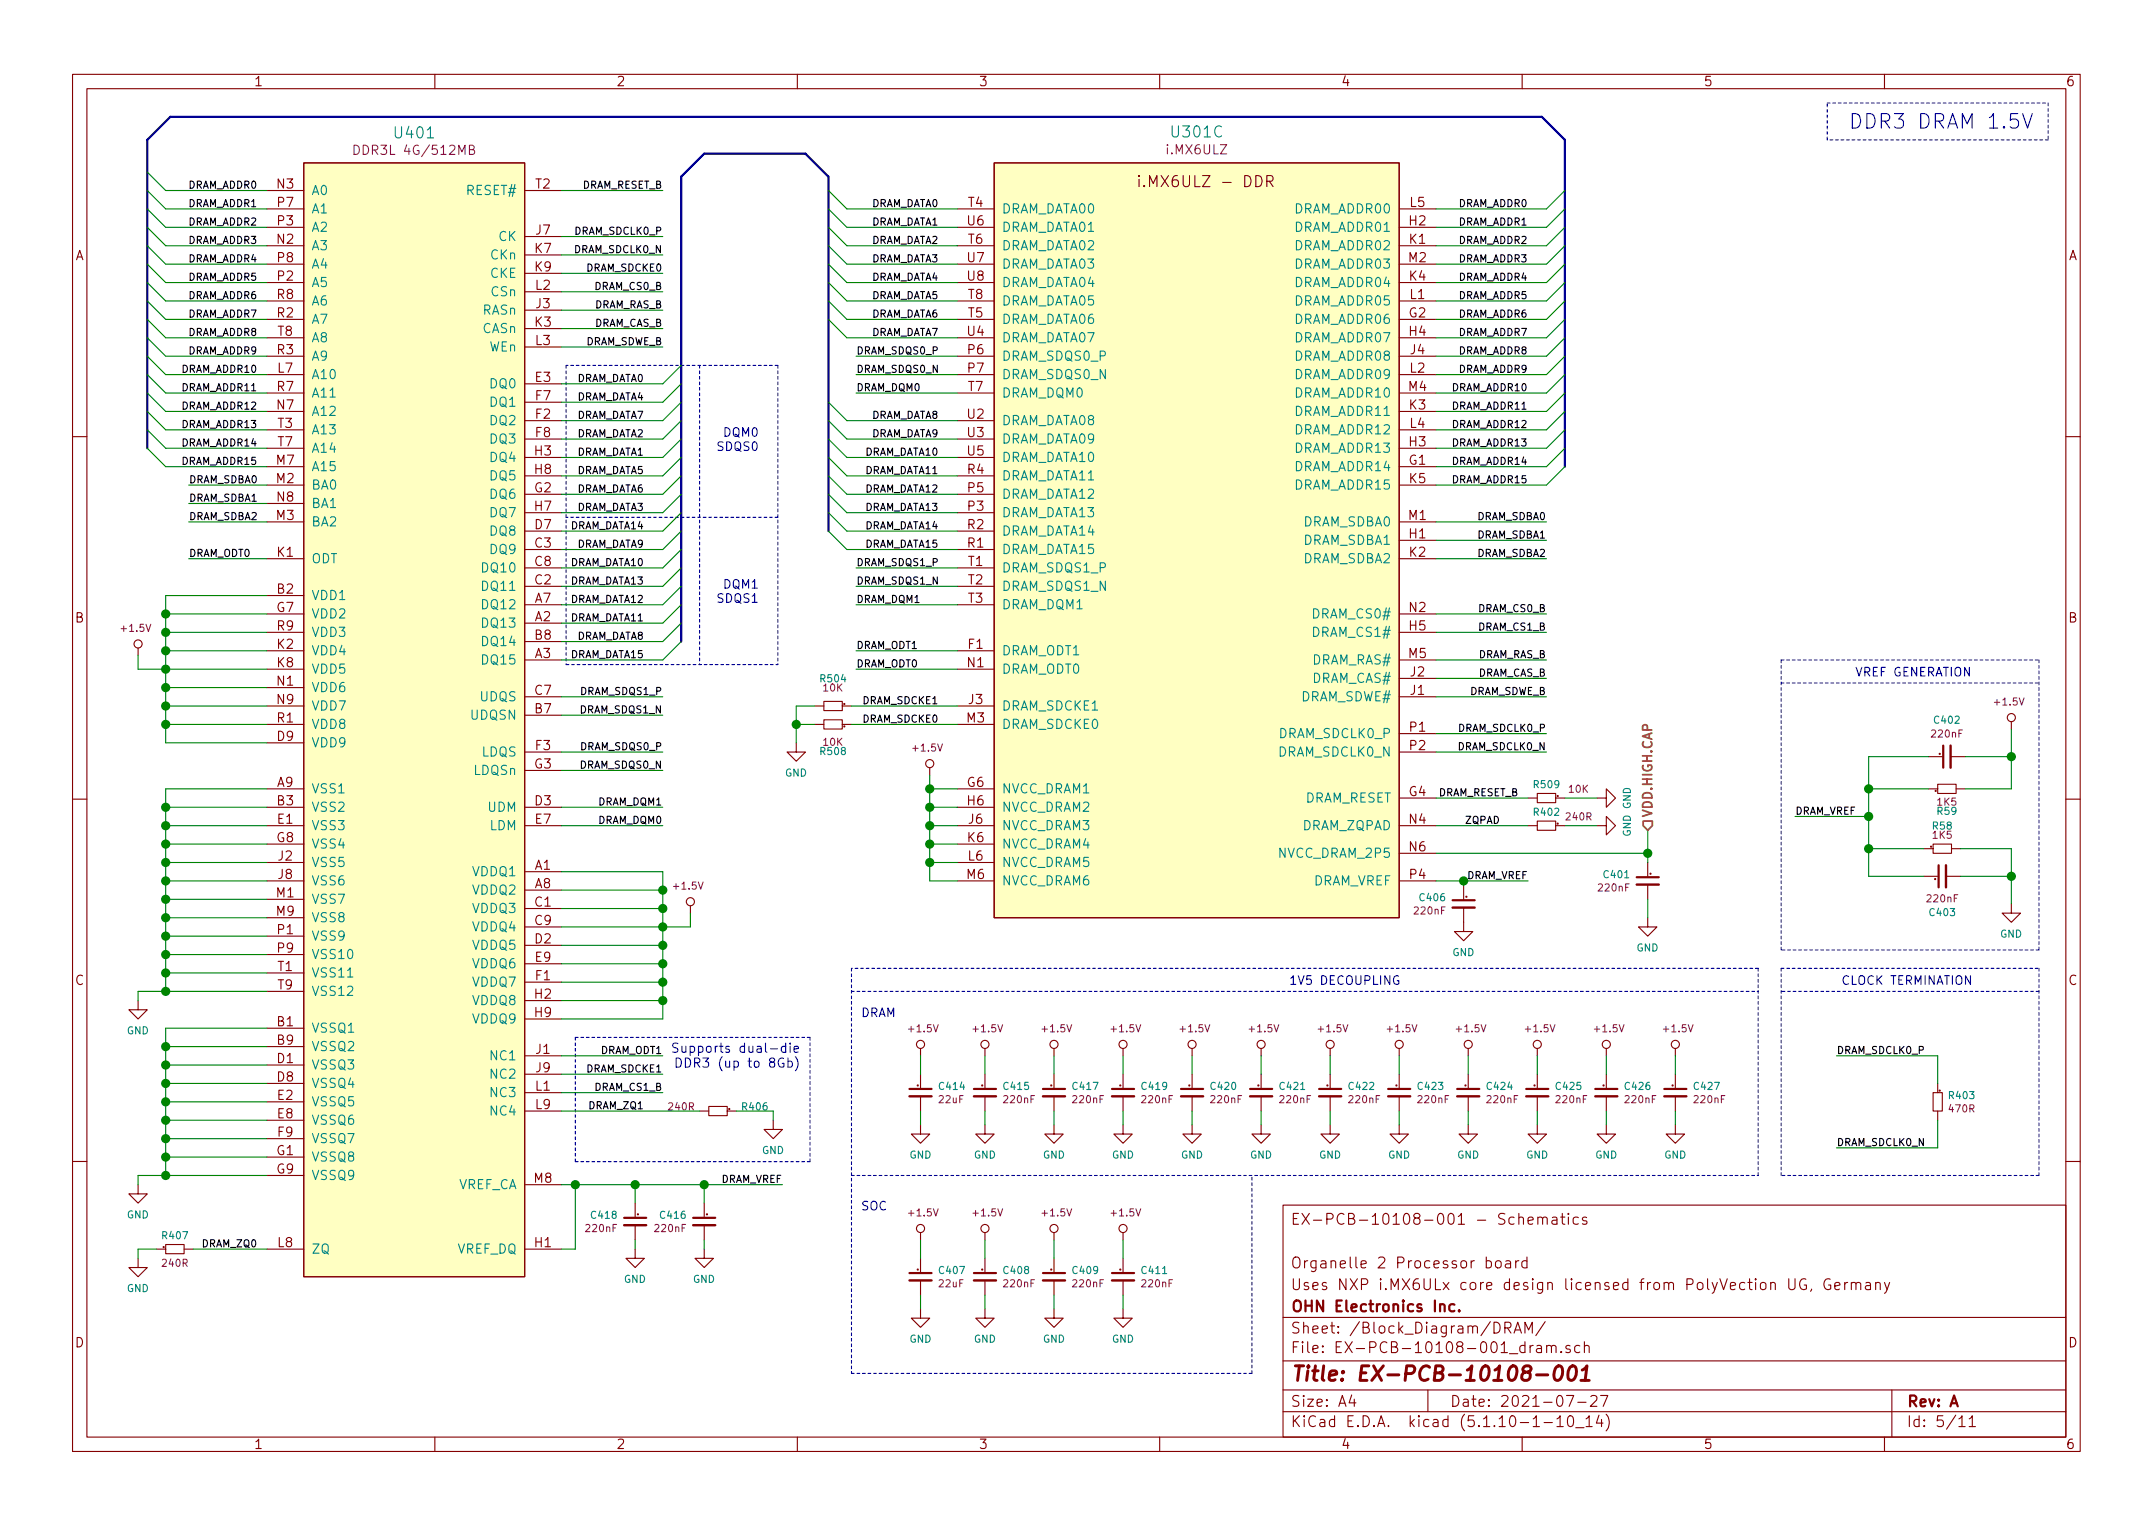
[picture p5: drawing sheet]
<svg xmlns="http://www.w3.org/2000/svg" width="297mm" height="210mm" viewBox="0 0 297 210" stroke-linecap="round" stroke-linejoin="round" font-family="sans-serif">
<g fill="none" stroke="#840000" stroke-width=".15">
<path d="M10 10.3h277v189.9h-277zM12 12.2h273v186.1h-273zM60 10.3v1.9M110 10.3v1.9M160 10.3v1.9M210 10.3v1.9M260 10.3v1.9M36.8 33.9h5.1M36.8 26.3h5.1M36.8 39h5.1M36.8 31.4h5.1M36.8 28.8h5.1"/>
<path d="M36.8 36.4h5.1M41.9 22.5h30.5v153.6h-30.5zM72.4 32.6h5.1M72.4 35.2h5.1M72.4 37.7h5.1M72.4 26.3h5.1M132.1 33.9h5.1M132.1 39h5.1M132.1 31.4h5.1M132.1 28.8h5.1M132.1 36.4h5.1M137.2 22.5h55.8v104.1h-55.8z"/>
<path d="M157.1 24.2v.1h.1l-.1-.1v.2M157.1 24.7v1M174.8 25h.6a.41 .41 0 0 0 .3-.4 .41 .41 0 0 0-.3-.4h-.6v1.5M175.1 25l.5 .7M193 33.9h5.1M193 39h5.1M193 31.4h5.1M193 28.8h5.1M193 36.4h5.1M36.8 51.7h5.1M36.8 56.8h5.1M36.8 44.1h5.1"/>
<path d="M36.8 49.1h5.1M36.8 54.2h5.1M36.8 41.5h5.1M36.8 59.3h5.1M36.8 46.6h5.1M72.4 53h5.1M72.4 58h5.1M72.4 55.5h5.1M72.4 42.8h5.1M72.4 45.3h5.1M72.4 40.3h5.1M72.4 47.9h5.1"/>
<path d="M132.1 58h5.1M132.1 51.7h5.1M132.1 44.1h5.1M132.1 49.1h5.1M132.1 54.2h5.1M132.1 41.5h5.1M132.1 46.6h5.1M193 51.7h5.1M193 56.8h5.1M193 44.1h5.1M193 49.1h5.1M193 54.2h5.1"/>
<path d="M193 41.5h5.1M193 59.3h5.1M193 46.6h5.1M10 60.2h2M36.8 77.1h5.1M36.8 66.9h5.1M36.8 72h5.1M36.8 64.4h5.1M36.8 69.5h5.1M36.8 61.8h5.1M72.4 75.8h5.1M72.4 78.4h5.1"/>
<path d="M72.4 73.3h5.1M72.4 60.6h5.1M72.4 68.2h5.1M72.4 63.1h5.1M72.4 70.7h5.1M72.4 65.7h5.1M132.1 75.8h5.1M132.1 78.4h5.1M132.1 73.3h5.1M132.1 60.6h5.1M132.1 68.2h5.1M132.1 63.1h5.1"/>
<path d="M132.1 70.7h5.1M132.1 65.7h5.1M193 77.1h5.1M193 66.9h5.1M193 72h5.1M193 64.4h5.1M193 61.8h5.1M193 74.5h5.1M285 60.2h2M19 89.4v1M36.8 82.2h5.1M36.8 84.7h5.1"/>
<path d="M36.8 89.8h5.1M36.8 92.3h5.1M36.8 94.9h5.1M36.8 97.4h5.1M36.8 99.9h5.1M36.8 87.2h5.1M72.4 86h5.1M72.4 91.1h5.1M72.4 83.4h5.1M72.4 98.7h5.1M72.4 88.5h5.1M72.4 80.9h5.1"/>
<path d="M72.4 96.1h5.1M112.4 97.4h1.3M112.4 99.9h1.3M113.7 99.3h2.5v1.3h-2.5zM113.7 96.8h2.5v1.2h-2.5zM116.2 97.4h1.3M116.2 99.9h1.3M132.1 83.4h5.1M132.1 80.9h5.1M132.1 89.8h5.1M132.1 92.3h5.1M132.1 97.4h5.1"/>
<path d="M132.1 99.9h5.1M193 91.1h5.1M193 96.1h5.1M193 84.7h5.1M193 87.2h5.1M193 93.6h5.1M277.5 99.6v1M10 110.3h2M36.8 108.8h5.1M36.8 111.4h5.1M36.8 102.5h5.1M36.8 113.9h5.1"/>
<path d="M36.8 116.5h5.1M36.8 119h5.1M72.4 111.4h5.1M72.4 113.9h5.1M72.4 103.8h5.1M72.4 106.3h5.1M109.9 102.5v1.3h-1.3l1.3 1.2 1.2-1.2h-1.2M128.3 105.9v1M132.1 108.8h5.1M132.1 111.4h5.1M132.1 113.9h5.1M132.1 116.5h5.1"/>
<path d="M132.1 119h5.1M193 113.9h5.1M193 103.8h5.1M193 110.1h5.1M193 117.7h5.1M193 101.2h5.1M210.8 113.9h1.3M210.8 110.1h1.3M212.1 113.3h2.5v1.2h-2.5zM212.1 109.5h2.5v1.2h-2.5zM214.6 113.9h1.3M214.6 110.1h1.3"/>
<path d="M220.3 110.1h1.3v1.3l1.3-1.3-1.3-1.3v1.3M220.3 113.9h1.3v1.3l1.3-1.3-1.3-1.3v1.3M227.3 119v1.9M265.4 117.1h1.3M266.1 108.8h1.2M266.1 104.4h1.9M266.7 116.5h2.5v1.2h-2.5zM267.3 108.2h2.6v1.3h-2.6zM269.1 104.4h2M269.2 117.1h1.3M269.9 108.8h1.2M285 110.3h2"/>
<path d="M19 138v1.3h-1.2l1.2 1.3 1.3-1.3h-1.3M36.8 121.5h5.1M36.8 124.1h5.1M36.8 126.6h5.1M36.8 129.2h5.1M36.8 131.7h5.1M36.8 134.2h5.1M36.8 136.8h5.1M72.4 120.3h5.1M72.4 122.8h5.1M72.4 125.3h5.1M72.4 127.9h5.1"/>
<path d="M72.4 130.4h5.1M72.4 133h5.1M72.4 135.5h5.1M72.4 138h5.1M95.2 125v1M132.1 121.5h5.1M193 121.5h5.1M201.9 125.2v3.3h-1.2l1.2 1.3 1.3-1.3h-1.3M201.9 122.2v1.9M227.3 126.6v1.3h-1.2l1.2 1.3 1.3-1.3h-1.3M227.3 122v2.1M265.4 120.9h1.9"/>
<path d="M268.5 120.9h2M277.5 124.7v1.3h-1.3l1.3 1.2 1.3-1.2h-1.3M36.8 141.9h5.1M36.8 144.4h5.1M36.8 146.9h5.1M36.8 149.5h5.1M36.8 152h5.1M36.8 154.6h5.1M36.8 157.1h5.1M36.8 159.6h5.1M72.4 140.6h5.1M72.4 145.7h5.1"/>
<path d="M72.4 148.2h5.1M72.4 150.7h5.1M72.4 153.3h5.1M96.5 153.3h1.3M97.8 152.6h2.5v1.3h-2.5zM100.3 153.3h1.3M106.7 154.6v1.2h-1.3l1.3 1.3 1.2-1.3h-1.2M127 144.6v1.1M127 155.2v1.3h1.3l-1.3 1.2-1.3-1.2h1.3M127 148.2v1.9M127 151.3v2M135.9 144.6v1.1"/>
<path d="M135.9 155.2v1.3h1.3l-1.3 1.2-1.3-1.2h1.3M135.9 148.2v1.9M135.9 151.3v2M145.4 144.6v1.1M145.4 155.2v1.3h1.3l-1.3 1.2-1.3-1.2h1.3M145.4 148.2v1.9M145.4 151.3v2M154.9 144.6v1.1M154.9 155.2v1.3h1.3l-1.3 1.2-1.2-1.2h1.2M154.9 148.2v1.9M154.9 151.3v2M164.5 144.6v1.1"/>
<path d="M164.5 155.2v1.3h1.2l-1.2 1.2-1.3-1.2h1.3M164.5 148.2v1.9M164.5 151.3v2M174 155.2v1.3h1.3l-1.3 1.2-1.3-1.2h1.3M174 144.6v1.1M174 148.2v1.9M174 151.3v2M183.5 144.6v1.1M183.5 155.2v1.3h1.3l-1.3 1.2-1.3-1.2h1.3M183.5 148.2v1.9M183.5 151.3v2M193 144.6v1.1"/>
<path d="M193 155.2v1.3h1.3l-1.3 1.2-1.2-1.2h1.2M193 148.2v1.9M193 151.3v2M202.6 144.6v1.1M202.6 155.2v1.3h1.2l-1.2 1.2-1.3-1.2h1.3M202.6 148.2v1.9M202.6 151.3v2M212.1 144.6v1.1M212.1 155.2v1.3h1.3l-1.3 1.2-1.3-1.2h1.3M212.1 148.2v1.9M212.1 151.3v2M221.6 144.6v1.1"/>
<path d="M221.6 155.2v1.3h1.3l-1.3 1.2-1.3-1.2h1.3M221.6 148.2v1.9M221.6 151.3v2M231.1 144.6v1.1M231.1 155.2v1.3h1.3l-1.3 1.2-1.2-1.2h1.2M231.1 148.2v1.9M231.1 151.3v2M266.7 150.7h1.3v2.6h-1.3zM267.3 149.5v1.2M267.3 153.3v1.3M10 160.2h2M19 163.4v1.3h-1.2l1.2 1.3 1.3-1.3h-1.3"/>
<path d="M19 173.6v1.3h-1.2l1.2 1.2 1.3-1.2h-1.3M21.6 172.3h1.3M22.9 171.7h2.5v1.3h-2.5zM25.4 172.3h1.3M36.8 162.2h5.1M36.8 172.3h5.1M72.4 172.3h5.1M72.4 163.4h5.1M87.6 172.3v1.3h-1.2l1.2 1.3 1.3-1.3h-1.3M87.6 166v1.9M87.6 169v2.1M97.2 172.3v1.3h-1.3l1.3 1.3 1.2-1.3h-1.2"/>
<path d="M97.2 166v1.9M97.2 169v2.1M127 170v1.1M127 173.6v1.9M127 176.7v2M135.9 170v1.1M135.9 173.6v1.9M135.9 176.7v2M145.4 170v1.1M145.4 173.6v1.9M145.4 176.7v2M154.9 170v1.1"/>
<path d="M154.9 173.6v1.9M154.9 176.7v2M177 166.3h108v32h-108zM205.1 174a.5 .5 0 0 1 .6 .1l.1 .5a.47 .47 0 0 1-.6 .3l-.1-.1M206.4 174.1a.41 .41 0 0 1 .7 .1v.4a.41 .41 0 0 1-.4 .3 .41 .41 0 0 1-.4-.3zM207.7 174l.2-.1 .4 .1 .1 .9M208.4 174.3l-.5 .1-.2 .2v.2l.2 .1 .5-.1M209.1 173.9v1M209.5 173.9a.37 .37 0 0 0-.4 .3M209.5 168a.38 .38 0 0 1 .7 .1v.8M210.7 174a.5 .5 0 0 0-.7 .1v.5a.47 .47 0 0 0 .5 .3l.2-.1M210.7 173.4v1.5"/>
<path d="M210.8 168.4l.7-.1v-.3l-.5-.1-.2 .2 .1 .7 .1 .1 .5-.1M212.2 168a.41 .41 0 0 1 .6 .1v.8M212.2 167.9v1M212.8 168.1l.2-.2 .4 .1 .1 .9M214.2 168l.1-.1 .5 .1v.9M214.8 168.3h-.5l-.2 .2 .1 .3 .1 .1 .5-.1M215.3 167.9h.6M215.5 167.4v1.3l.1 .1 .3 .1M216.4 167.4l-.1 .1 .1 .1 .1-.1-.1-.1v.2M216.4 167.9v1M217.8 168a.53 .53 0 0 0-.7 0v.8a.53 .53 0 0 0 .7 0M218.9 168a.37 .37 0 0 0-.6 .1v.1a.54 .54 0 0 0 .6 .3v.3l-.2 .1-.4-.1"/>
<path d="M246.8 176.4v1.2l.3 .3h.3l.2-.3v-1.2M249.1 176.5a.69 .69 0 0 0-.7 .2 .69 .69 0 0 0 0 .9 .54 .54 0 0 0 .8 .2v-.5h-.3M249.9 177.8l-.1 .3M252.5 176.5a.69 .69 0 0 0-.8 .2 .69 .69 0 0 0 0 .9 .54 .54 0 0 0 .9 .2v-.5h-.3M253.1 177.4l.7-.1v-.3l-.4-.1-.3 .2 .1 .7 .2 .1 .4-.1M254.5 176.9v1M254.9 176.9l-.3 .2-.1 .1M255.4 177.1a.38 .38 0 0 1 .7 0v.8M255.4 176.9v1M256.1 177.1a.36 .36 0 0 1 .3-.2 .36 .36 0 0 1 .3 .2v.8M257.4 177l.2-.1 .4 .1 .1 .9M258.1 177.3l-.5 .1a.29 .29 0 0 0-.3 .2 .29 .29 0 0 0 .3 .3l.5-.1"/>
<path d="M258.8 177.1a.38 .38 0 0 1 .6 0v.8M258.8 176.9v1M260 176.9l.3 1M260.7 176.9l-.5 1.4-.2 .1M285 160.2h2M60 198.3v1.9M110 198.3v1.9M127 180.6v1.3h1.3l-1.3 1.2-1.3-1.2h1.3M135.9 180.6v1.3h1.3l-1.3 1.2-1.3-1.2h1.3M145.4 180.6v1.3h1.3l-1.3 1.2-1.3-1.2h1.3M154.9 180.6v1.3h1.3l-1.3 1.2-1.2-1.2h1.2M160 198.3v1.9"/>
<path d="M177 194.8h108M177 191.8h108M177 187.8h108M177 181.8h108M186.5 192.5l-.4 1h1M186.8 193v1M197 191.8v3M207.6 183.2l.7-.1 .2-.2-.1-.3-.2-.2h-.6v1.5M208 183.2l.5 .7M208.9 183.9l.5-1.5 .5 1.5M209 183.5h.8M210 198.3v1.9"/>
<path d="M210.4 183.9v-1.5l.5 1.1 .5-1.1v1.5M211.5 185.6l-.2 .1-.2 .2M212 185.7l.2-.1 .4 .1 .1 .9M212.7 186h-.5a.29 .29 0 0 0-.2 .3 .29 .29 0 0 0 .2 .3l.5-.1M213 196.3h1.2M213.2 182.3l-1.3 2M213.4 185.7a.41 .41 0 0 1 .6 .1v.8M213.4 185.6v1M214 185.8l.1-.1a.37 .37 0 0 1 .6 .1v.8M214.8 195.8l.3-.3 .1-.2v1.5M214.8 196.8h.9M215.4 186.5h.1l-.1 .1-.1-.1h.1v.1"/>
<path d="M216.1 192.5h1l-.6 1.5M216.4 195.5a.37 .37 0 0 1 .4-.2 .37 .37 0 0 1 .2 .3l.1 .3a.72 .72 0 0 1-.4 .9l-.2-.1a1.2 1.2 0 0 1-.1-1.2zM216.6 185.7a.37 .37 0 0 0-.6 .1v.1a.54 .54 0 0 0 .6 .3v.3l-.1 .1-.5-.1M217.4 197h1.1M217.7 193.5h1.1M218 185.7a.48 .48 0 0 0-.7 0l-.1 .2 .1 .6a.48 .48 0 0 0 .7 0M218.6 185.7a.41 .41 0 0 1 .7 .1v.8M218.6 185.1v1.5M218.8 195.8l.5-.5v1.5M218.8 196.8h.9M219.5 192.7l.2-.2h.3a.41 .41 0 0 1 .3 .7l-.9 .8h.9M220.6 195.2l-.4 1.1h1"/>
<path d="M220.8 192.5h1l-.6 1.5M221 195.8v1M221.6 195.1a1.71 1.71 0 0 1 0 2.3M260 198.3v1.9M261 191.8v6.5M270.3 195.8l.3-.3 .1-.2v1.5M270.3 196.8h.8M271.7 195.8l.3-.3 .1-.2v1.5M271.7 196.8h.8"/>
<circle cx="19" cy="88.8" r=".56"/>
<circle cx="116.5" cy="97.1" r=".08"/>
<circle cx="277.5" cy="99" r=".56"/>
<circle cx="116.5" cy="100.2" r=".08"/>
<circle cx="128.3" cy="105.4" r=".56"/>
<circle cx="214.9" cy="113.6" r=".08"/>
<circle cx="214.9" cy="109.8" r=".08"/>
<circle cx="266.4" cy="116.8" r=".08"/>
<circle cx="267.1" cy="109.1" r=".08"/>
<circle cx="267.6" cy="104" r=".08"/>
<circle cx="95.2" cy="124.4" r=".56"/>
<circle cx="202.3" cy="123.7" r=".08"/>
<circle cx="227.7" cy="120.5" r=".08"/>
<circle cx="267" cy="121.3" r=".08"/>
<circle cx="100.6" cy="153" r=".08"/>
<circle cx="126.6" cy="149.8" r=".08"/>
<circle cx="127" cy="144.1" r=".56"/>
<circle cx="135.5" cy="149.8" r=".08"/>
<circle cx="135.9" cy="144.1" r=".56"/>
<circle cx="145" cy="149.8" r=".08"/>
<circle cx="145.4" cy="144.1" r=".56"/>
<circle cx="154.6" cy="149.8" r=".08"/>
<circle cx="154.9" cy="144.1" r=".56"/>
<circle cx="164.1" cy="149.8" r=".08"/>
<circle cx="164.5" cy="144.1" r=".56"/>
<circle cx="173.6" cy="149.8" r=".08"/>
<circle cx="174" cy="144.1" r=".56"/>
<circle cx="183.1" cy="149.8" r=".08"/>
<circle cx="183.5" cy="144.1" r=".56"/>
<circle cx="192.7" cy="149.8" r=".08"/>
<circle cx="193" cy="144.1" r=".56"/>
<circle cx="202.2" cy="149.8" r=".08"/>
<circle cx="202.6" cy="144.1" r=".56"/>
<circle cx="211.7" cy="149.8" r=".08"/>
<circle cx="212.1" cy="144.1" r=".56"/>
<circle cx="221.2" cy="149.8" r=".08"/>
<circle cx="221.6" cy="144.1" r=".56"/>
<circle cx="230.8" cy="149.8" r=".08"/>
<circle cx="231.1" cy="144.1" r=".56"/>
<circle cx="267.6" cy="150.5" r=".08"/>
<circle cx="22.6" cy="172.1" r=".08"/>
<circle cx="88" cy="167.5" r=".08"/>
<circle cx="97.5" cy="167.5" r=".08"/>
<circle cx="126.6" cy="175.2" r=".08"/>
<circle cx="127" cy="169.5" r=".56"/>
<circle cx="135.5" cy="175.2" r=".08"/>
<circle cx="135.9" cy="169.5" r=".56"/>
<circle cx="145" cy="175.2" r=".08"/>
<circle cx="145.4" cy="169.5" r=".56"/>
<circle cx="154.6" cy="175.2" r=".08"/>
<circle cx="154.9" cy="169.5" r=".56"/>
</g>
<path d="M210.4 189.3a.44 .44 0 0 1-.3-.5 .44 .44 0 0 1 .4-.4h.4a.44 .44 0 0 1 .3 .5 .44 .44 0 0 1-.4 .4 .65 .65 0 0 0-.7 .3 .65 .65 0 0 0 0 .7 .66 .66 0 0 0 .8 0 .66 .66 0 0 0 .2-.8l-.3-.2M212 189.7h1.5M214.8 188.5a.44 .44 0 0 1 .5 0 .44 .44 0 0 1 .2 .3 1.15 1.15 0 0 1-.7 1.6l-.2-.1a1.48 1.48 0 0 1 .2-1.8zM216.6 188.6a.45 .45 0 0 1 .5-.2 .45 .45 0 0 1 .3 .4 1.15 1.15 0 0 1-.7 1.6l-.2-.1a1.55 1.55 0 0 1 .1-1.7zM218.1 190.4h1.2M218.3 189l.4-.3 .2-.3-.2 2" fill="none" stroke="#840000" stroke-width=".41"/>
<g fill="none" stroke="#840000" stroke-width=".3">
<path d="M267.5 119.4v3M268.1 102.9v3M200.4 124.2h3.1M225.8 121h3.1M125.5 150.2h3M134.4 150.2h3M143.9 150.2h3M153.4 150.2h3.1M162.9 150.2h3.1M172.5 150.2h3M182 150.2h3M191.5 150.2h3.1"/>
<path d="M201 150.2h3.1M210.6 150.2h3M220.1 150.2h3M229.6 150.2h3.1M86.1 168h3.1M95.6 168h3.1M125.5 175.6h3M134.4 175.6h3M143.9 175.6h3M153.4 175.6h3.1M198.7 180.1a.38 .38 0 0 1 .6 0v.8M200.7 180l-.5-.1-.3 .3 .1 .6 .2 .1 .5-.1"/>
<path d="M201.3 180.8v.1l-.1-.1h.1v.1"/>
</g>
<g fill="#ffffc2" stroke="#ffffc2" stroke-width=".14">
<path d="M41.9 22.5h30.5v153.6h-30.5z"/>
<path d="M137.2 22.5h55.8v104.1h-55.8z"/>
</g>
<path d="M48.8 20a.64 .64 0 0 1 .8 .7 .64 .64 0 0 1-.8 .6zM64.8 20.6h.5l.1-.2v-.2l-.2-.2h-.4v1.3h.5l.1-.1 .1-.3-.3-.3" fill="none" stroke="#840084" stroke-width=".15"/>
<g fill="none" stroke="#840000" stroke-width=".33">
<path d="M268.5 119.4v3M269.1 102.9v3M200.4 125.2h3.1M225.8 122h3.1M125.5 151.3h3M134.4 151.3h3M143.9 151.3h3M153.4 151.3h3.1M162.9 151.3h3.1M172.5 151.3h3M182 151.3h3M191.5 151.3h3.1"/>
<path d="M201 151.3h3.1M210.6 151.3h3M220.1 151.3h3M229.6 151.3h3.1M86.1 169h3.1M95.6 169h3.1M125.5 176.7h3M134.4 176.7h3M143.9 176.7h3M153.4 176.7h3.1"/>
</g>
<g fill="none" stroke="#0000c2" stroke-width=".15" stroke-dasharray=".4 .4">
<path d="M252.1 19.3v-5.1M252.1 14.2h30.5M282.6 19.3h-30.5M282.6 14.2v5.1M78.1 50.4v41.3M96.5 50.4v41.3M107.3 50.4h-29.2M107.3 50.4v41.3M107.3 71.4h-29.2M78.1 91.7h29.2M245.7 91.1h35.6M245.7 94.2h35.6"/>
<path d="M281.3 91.1v40M117.5 133.6v55.9M117.5 136.8h125.1M242.6 133.6h-125.1M242.6 133.6v28.6M245.7 133.6h35.6M245.7 131.1v-40M281.3 133.6v28.6M281.3 131.1h-35.6M281.3 136.8h-35.6M79.4 143.1v17.2M111.8 143.1h-32.4"/>
<path d="M79.4 160.3h32.4M111.8 160.3v-17.2M117.5 162.2h125.1M245.7 162.2v-28.6M281.3 162.2h-35.6M117.5 189.5h55.2M172.7 189.5v-27.3"/>
</g>
<path d="M20.3 61.8v-42.5l3.2-3.2h189.2l3.2 3.2v45.1M114.3 73.3v-48.9l-3.2-3.2h-13.9l-3.2 3.2v64.1" fill="none" stroke="#000084" stroke-width=".3"/>
<g fill="none" stroke="#008400" stroke-width=".15">
<path d="M20.3 26.3l2.6 2.5h13.9M20.3 28.8l2.6 2.6h13.9M20.3 31.4l2.6 2.5h13.9M20.3 33.9l2.6 2.5h13.9M20.3 36.4l2.6 2.6h13.9M20.3 39l2.6 2.5h13.9M20.3 23.7l2.6 2.6h13.9M77.5 26.3h13.9M77.5 32.6h13.9M77.5 35.2h13.9M77.5 37.7h13.9M114.3 26.3l2.5 2.5h15.3"/>
<path d="M114.3 28.8l2.5 2.6h15.3M114.3 31.4l2.5 2.5h15.3M114.3 33.9l2.5 2.5h15.3M114.3 36.4l2.5 2.6h15.3M114.3 39l2.5 2.5h15.3M215.9 26.3l-2.5 2.5h-15.3M215.9 28.8l-2.5 2.6h-15.3M215.9 31.4l-2.5 2.5h-15.3M215.9 33.9l-2.5 2.5h-15.3M215.9 36.4l-2.5 2.6h-15.3M215.9 39l-2.5 2.5h-15.3M20.3 41.5l2.6 2.6h13.9"/>
<path d="M20.3 44.1l2.6 2.5h13.9M20.3 49.1l2.6 2.6h13.9M20.3 51.7l2.6 2.5h13.9M20.3 46.6l2.6 2.5h13.9M20.3 54.2l2.6 2.6h13.9M20.3 56.8l2.6 2.5h13.9M20.3 59.3l2.6 2.5h13.9M77.5 40.3h13.9M77.5 42.8h13.9M77.5 45.3h13.9M77.5 47.9h13.9M94 55.5l-2.6 2.5h-13.9"/>
<path d="M94 58l-2.6 2.6h-13.9M94 50.4l-2.6 2.6h-13.9M94 53l-2.6 2.5h-13.9M114.3 41.5l2.5 2.6h15.3M114.3 44.1l2.5 2.5h15.3M114.3 55.5l2.5 2.5h15.3M114.3 58l2.5 2.6h15.3M118.1 51.7h14M118.1 54.2h14M118.1 49.1h14M215.9 41.5l-2.5 2.6h-15.3M215.9 44.1l-2.5 2.5h-15.3"/>
<path d="M215.9 49.1l-2.5 2.6h-15.3M215.9 51.7l-2.5 2.5h-15.3M215.9 46.6l-2.5 2.5h-15.3M215.9 54.2l-2.5 2.6h-15.3M215.9 56.8l-2.5 2.5h-15.3M215.9 59.3l-2.5 2.5h-15.3M20.3 61.8l2.6 2.6h13.9M26 66.9h10.8M26 72h10.8M26 77.1h10.8M26 69.5h10.8M94 60.6l-2.6 2.5h-13.9"/>
<path d="M94 63.1l-2.6 2.6h-13.9M94 65.7l-2.6 2.5h-13.9M94 68.2l-2.6 2.5h-13.9M94 70.7l-2.6 2.6h-13.9M94 73.3l-2.6 2.5h-13.9M94 78.4l-2.6 2.5h-13.9M94 75.8l-2.6 2.6h-13.9M114.3 60.6l2.5 2.5h15.3M114.3 63.1l2.5 2.6h15.3M114.3 65.7l2.5 2.5h15.3M114.3 68.2l2.5 2.5h15.3M114.3 70.7l2.5 2.6h15.3"/>
<path d="M114.3 73.3l2.5 2.5h15.3M118.1 78.4h14M198.1 72h15.3M198.1 74.5h15.3M198.1 77.1h15.3M215.9 61.8l-2.5 2.6h-15.3M215.9 64.4l-2.5 2.5h-15.3M19 90.4v1.9h17.8M22.9 89.8h13.9M22.9 97.4h13.9M22.9 99.9h13.9M22.9 84.7h13.9"/>
<path d="M22.9 87.2h13.9M22.9 94.9h13.9M36.8 82.2h-13.9v20.3h13.9M77.5 96.1h13.9M77.5 98.7h13.9M94 80.9l-2.6 2.5h-13.9M94 88.5l-2.6 2.6h-13.9M94 83.4l-2.6 2.6h-13.9M94 86l-2.6 2.5h-13.9M109.9 99.9h2.5M112.4 97.4h-2.5v5.1M117.5 97.4h14.6"/>
<path d="M117.5 99.9h14.6M118.1 92.3h14M118.1 80.9h14M118.1 83.4h14M118.1 89.8h14M198.1 91.1h15.3M198.1 93.6h15.3M198.1 96.1h15.3M198.1 84.7h15.3M198.1 87.2h15.3M22.9 116.5h13.9M22.9 119h13.9"/>
<path d="M22.9 113.9h13.9M22.9 111.4h13.9M36.8 108.8h-13.9v28M77.5 113.9h13.9M77.5 111.4h13.9M77.5 103.8h13.9M77.5 106.3h13.9M128.3 116.5h3.8M128.3 106.9v14.6h3.8M128.3 108.8h3.8M128.3 119h3.8M128.3 113.9h3.8"/>
<path d="M128.3 111.4h3.8M198.1 117.7h29.2M198.1 113.9h12.7M198.1 101.2h15.3M198.1 103.8h15.3M198.1 110.1h12.7M215.9 113.9h4.4M215.9 110.1h4.4M227.3 114.5v4.5M247.6 112.6h10.2M257.8 108.8h8.3M257.8 117.1h7.6"/>
<path d="M266.1 104.4h-8.3v16.5h7.6M270.5 117.1h7v7.6M271.1 104.4h6.4M277.5 100.6v8.2h-6.4M22.9 121.5h13.9M22.9 124.1h13.9M22.9 126.6h13.9M22.9 129.2h13.9M22.9 131.7h13.9M22.9 134.2h13.9M36.8 136.8h-17.8v1.2M77.5 120.3h13.9v20.3h-13.9"/>
<path d="M77.5 122.8h13.9M77.5 125.3h13.9M77.5 130.4h13.9M77.5 133h13.9M77.5 135.5h13.9M77.5 138h13.9M95.2 126v1.9h-17.7M198.1 121.5h12.7M201.9 121.5v.7M227.3 124.1v2.5M270.5 120.9h7M22.9 144.4h13.9"/>
<path d="M22.9 146.9h13.9M22.9 149.5h13.9M22.9 152h13.9M22.9 154.6h13.9M22.9 157.1h13.9M22.9 159.6h13.9M36.8 141.9h-13.9v20.3M77.5 145.7h13.9M77.5 148.2h13.9M77.5 150.7h13.9M77.5 153.3h19M101.6 153.3h5.1v1.3"/>
<path d="M127 145.7v2.5M127 153.3v1.9M135.9 145.7v2.5M135.9 153.3v1.9M145.4 145.7v2.5M145.4 153.3v1.9M154.9 145.7v2.5M154.9 153.3v1.9M164.5 145.7v2.5M164.5 153.3v1.9M174 145.7v2.5M174 153.3v1.9"/>
<path d="M183.5 145.7v2.5M183.5 153.3v1.9M193 145.7v2.5M193 153.3v1.9M202.6 145.7v2.5M202.6 153.3v1.9M212.1 145.7v2.5M212.1 153.3v1.9M221.6 145.7v2.5M221.6 153.3v1.9M231.1 145.7v2.5M231.1 153.3v1.9"/>
<path d="M253.4 145.7h13.9v3.8M267.3 154.6v3.8h-13.9M21.6 172.3h-2.6v1.3M26.7 172.3h10.1M36.8 162.2h-17.8v1.2M77.5 163.4h30.4M79.4 163.4v8.9h-1.9M87.6 163.4v2.6M87.6 171.1v1.2M97.2 163.4v2.6M97.2 171.1v1.2M127 171.1v2.5"/>
<path d="M127 178.7v1.9M135.9 171.1v2.5M135.9 178.7v1.9M145.4 171.1v2.5M145.4 178.7v1.9M154.9 171.1v2.5M154.9 178.7v1.9"/>
</g>
<path d="M226.7 113.3h1.3v.6l-.7 .6-.6-.6z" fill="none" stroke="#848400" stroke-width=".25"/>
<path d="M255.5 15.7h.5a1.11 1.11 0 0 1 .5 1.7l-.5 .3h-.5zM192.9 134.7a.58 .58 0 0 0-.7 .4 .58 .58 0 0 0 .4 .7l.4-.1v-.4h-.2M93.3 146a.68 .68 0 0 1 .7 .4 .68 .68 0 0 1-.2 .8h-.5zM93.5 144l-.5-.1-.1 .1-.1 .3 .1 .2 .6 .2v.3l-.2 .2-.5-.1M94.1 144.3v.7a.31 .31 0 0 0 .5 .1M94.6 146a.68 .68 0 0 1 .7 .4 .68 .68 0 0 1-.3 .8h-.4zM94.6 144.3v.9M109.6 144.7l.6-.1-.1-.2-.4-.1-.1 .2v.6h.5" fill="none" stroke="#0000c2" stroke-width=".15"/>
<g fill="#008400" stroke="#008400" stroke-width=".25">
<circle cx="22.9" cy="84.7" r=".51"/>
<circle cx="22.9" cy="87.2" r=".51"/>
<circle cx="22.9" cy="89.8" r=".51"/>
<circle cx="22.9" cy="92.3" r=".51"/>
<circle cx="201.9" cy="121.5" r=".51"/>
<circle cx="128.3" cy="111.4" r=".51"/>
<circle cx="22.9" cy="94.9" r=".51"/>
<circle cx="22.9" cy="97.4" r=".51"/>
<circle cx="22.9" cy="99.9" r=".51"/>
<circle cx="22.9" cy="111.4" r=".51"/>
<circle cx="22.9" cy="113.9" r=".51"/>
<circle cx="22.9" cy="116.5" r=".51"/>
<circle cx="22.9" cy="119" r=".51"/>
<circle cx="22.9" cy="121.5" r=".51"/>
<circle cx="22.9" cy="124.1" r=".51"/>
<circle cx="22.9" cy="126.6" r=".51"/>
<circle cx="22.9" cy="129.2" r=".51"/>
<circle cx="22.9" cy="131.7" r=".51"/>
<circle cx="22.9" cy="134.2" r=".51"/>
<circle cx="22.9" cy="144.4" r=".51"/>
<circle cx="22.9" cy="146.9" r=".51"/>
<circle cx="22.9" cy="149.5" r=".51"/>
<circle cx="22.9" cy="152" r=".51"/>
<circle cx="22.9" cy="154.6" r=".51"/>
<circle cx="22.9" cy="157.1" r=".51"/>
<circle cx="22.9" cy="159.6" r=".51"/>
<circle cx="91.4" cy="122.8" r=".51"/>
<circle cx="91.4" cy="125.3" r=".51"/>
<circle cx="91.4" cy="127.9" r=".51"/>
<circle cx="91.4" cy="130.4" r=".51"/>
<circle cx="91.4" cy="133" r=".51"/>
<circle cx="128.3" cy="108.8" r=".51"/>
<circle cx="91.4" cy="135.5" r=".51"/>
<circle cx="227.3" cy="117.7" r=".51"/>
<circle cx="91.4" cy="138" r=".51"/>
<circle cx="22.9" cy="136.8" r=".51"/>
<circle cx="22.9" cy="162.2" r=".51"/>
<circle cx="97.2" cy="163.4" r=".51"/>
<circle cx="87.6" cy="163.4" r=".51"/>
<circle cx="79.4" cy="163.4" r=".51"/>
<circle cx="257.8" cy="112.6" r=".51"/>
<circle cx="257.8" cy="117.1" r=".51"/>
<circle cx="277.5" cy="120.9" r=".51"/>
<circle cx="257.8" cy="108.8" r=".51"/>
<circle cx="277.5" cy="104.4" r=".51"/>
<circle cx="128.3" cy="113.9" r=".51"/>
<circle cx="128.3" cy="116.5" r=".51"/>
<circle cx="128.3" cy="119" r=".51"/>
<circle cx="109.9" cy="99.9" r=".51"/>
</g>
<text font-size="2.8" fill="#0000c2" x="257.4" y="17.8">DDR3 DRAM 1.5V</text>
<text font-size="2.8" fill="#840000" x="178" y="190.5">Title: EX-PCB-10108-001</text>
<g font-size="2.1" fill="#008484">
<text x="54.6" y="19.1">U401</text>
<text x="161.8" y="19">U301C</text>
</g>
<g font-size="2.1" fill="#840000">
<text x="158.3" y="25.8">i.MX6ULZ - DDR</text>
<text x="178" y="169">EX-PCB-10108-001 - Schematics</text>
<text x="178" y="178">Uses NXP i.MX6ULx core design licensed from PolyVection UG, Germany</text>
<text x="178" y="175">Organelle 2 Processor board</text>
<text x="178" y="184">Sheet: /Block_Diagram/DRAM/</text>
<text x="178" y="181">OHN Electronics Inc.</text>
<text x="178" y="186.7">File: EX-PCB-10108-001_dram.sch</text>
<text x="178" y="196.9">KiCad E.D.A. kicad (5.1.10-1-10_14)</text>
<text x="178" y="194.1">Size: A4</text>
<text x="200" y="194.1">Date: 2021-07-27</text>
<text x="263" y="194.1">Rev: A</text>
<text x="263" y="196.9">Id: 5/11</text>
</g>
<g font-size="1.8" fill="#840000">
<text x="35" y="11.9">1</text>
<text x="85" y="11.9">2</text>
<text x="135" y="11.9">3</text>
<text x="185" y="11.9">4</text>
<text x="235" y="11.9">5</text>
<text x="285" y="11.9">6</text>
<text x="38.3" y="26">N3</text>
<text x="38.3" y="28.6">P7</text>
<text x="73.9" y="26">T2</text>
<text x="133.6" y="28.6">T4</text>
<text x="194.6" y="28.6">L5</text>
<text x="10.4" y="35.9">A</text>
<text x="38.3" y="33.6">N2</text>
<text x="38.3" y="31.1">P3</text>
<text x="73.8" y="34.9">K7</text>
<text x="74" y="32.4">J7</text>
<text x="133.5" y="31.1">U6</text>
<text x="133.6" y="33.6">T6</text>
<text x="194.5" y="31.1">H2</text>
<text x="194.5" y="33.6">K1</text>
<text x="285.4" y="35.9">A</text>
<text x="38.3" y="41.3">R8</text>
<text x="38.3" y="38.7">P2</text>
<text x="38.3" y="36.2">P8</text>
<text x="73.8" y="37.5">K9</text>
<text x="73.9" y="40">L2</text>
<text x="133.5" y="36.2">U7</text>
<text x="133.5" y="38.7">U8</text>
<text x="133.6" y="41.3">T8</text>
<text x="194.4" y="36.2">M2</text>
<text x="194.5" y="38.7">K4</text>
<text x="194.6" y="41.3">L1</text>
<text x="38.3" y="43.8">R2</text>
<text x="38.4" y="46.3">T8</text>
<text x="73.8" y="45.1">K3</text>
<text x="73.9" y="47.6">L3</text>
<text x="74" y="42.5">J3</text>
<text x="133.5" y="46.3">U4</text>
<text x="133.6" y="43.8">T5</text>
<text x="194.4" y="43.8">G2</text>
<text x="194.5" y="46.3">H4</text>
<text x="38.3" y="48.9">R3</text>
<text x="38.3" y="54">R7</text>
<text x="38.4" y="51.4">L7</text>
<text x="73.9" y="52.7">E3</text>
<text x="133.6" y="48.9">P6</text>
<text x="133.6" y="51.4">P7</text>
<text x="133.6" y="54">T7</text>
<text x="194.4" y="54">M4</text>
<text x="194.6" y="51.4">L2</text>
<text x="194.6" y="48.9">J4</text>
<text x="38.3" y="56.5">N7</text>
<text x="38.4" y="59">T3</text>
<text x="73.9" y="57.8">F2</text>
<text x="73.9" y="55.2">F7</text>
<text x="133.5" y="57.8">U2</text>
<text x="194.5" y="56.5">K3</text>
<text x="194.6" y="59">L4</text>
<text x="38.2" y="64.1">M7</text>
<text x="38.4" y="61.6">T7</text>
<text x="73.8" y="62.9">H3</text>
<text x="73.8" y="65.4">H8</text>
<text x="73.9" y="60.3">F8</text>
<text x="133.5" y="65.4">R4</text>
<text x="133.5" y="60.3">U3</text>
<text x="133.5" y="62.9">U5</text>
<text x="194.4" y="64.1">G1</text>
<text x="194.5" y="61.6">H3</text>
<text x="38.2" y="66.7">M2</text>
<text x="38.2" y="71.7">M3</text>
<text x="38.3" y="69.2">N8</text>
<text x="73.8" y="67.9">G2</text>
<text x="73.8" y="70.5">H7</text>
<text x="133.6" y="70.5">P3</text>
<text x="133.6" y="67.9">P5</text>
<text x="194.4" y="71.7">M1</text>
<text x="194.5" y="66.7">K5</text>
<text x="38.3" y="76.8">K1</text>
<text x="73.8" y="75.6">C3</text>
<text x="73.8" y="73">D7</text>
<text x="133.5" y="75.6">R1</text>
<text x="133.5" y="73">R2</text>
<text x="194.5" y="74.3">H1</text>
<text x="194.5" y="76.8">K2</text>
<text x="38.3" y="81.9">B2</text>
<text x="73.8" y="83.2">A7</text>
<text x="73.8" y="80.6">C2</text>
<text x="73.8" y="78.1">C8</text>
<text x="133.6" y="78.1">T1</text>
<text x="133.6" y="80.6">T2</text>
<text x="133.6" y="83.2">T3</text>
<text x="10.4" y="85.9">B</text>
<text x="38.2" y="84.4">G7</text>
<text x="38.3" y="89.5">K2</text>
<text x="38.3" y="87">R9</text>
<text x="73.8" y="85.7">A2</text>
<text x="73.8" y="88.3">B8</text>
<text x="133.6" y="89.5">F1</text>
<text x="194.5" y="87">H5</text>
<text x="194.5" y="84.4">N2</text>
<text x="285.4" y="85.9">B</text>
<text x="38.3" y="92.1">K8</text>
<text x="38.3" y="94.6">N1</text>
<text x="73.8" y="90.8">A3</text>
<text x="73.8" y="95.9">C7</text>
<text x="133.5" y="92.1">N1</text>
<text x="194.4" y="90.8">M5</text>
<text x="194.6" y="95.9">J1</text>
<text x="194.6" y="93.3">J2</text>
<text x="38.3" y="97.1">N9</text>
<text x="38.3" y="99.7">R1</text>
<text x="73.8" y="98.4">B7</text>
<text x="133.4" y="99.7">M3</text>
<text x="133.7" y="97.1">J3</text>
<text x="194.5" y="101">P1</text>
<text x="38.3" y="102.2">D9</text>
<text x="73.8" y="106">G3</text>
<text x="73.9" y="103.5">F3</text>
<text x="194.5" y="103.5">P2</text>
<text x="38.3" y="108.6">A9</text>
<text x="38.3" y="111.1">B3</text>
<text x="38.3" y="113.7">E1</text>
<text x="73.8" y="111.1">D3</text>
<text x="73.9" y="113.7">E7</text>
<text x="133.5" y="108.6">G6</text>
<text x="133.5" y="111.1">H6</text>
<text x="133.7" y="113.7">J6</text>
<text x="194.4" y="109.8">G4</text>
<text x="194.5" y="113.7">N4</text>
<text x="38.2" y="116.2">G8</text>
<text x="38.4" y="118.7">J2</text>
<text x="133.5" y="116.2">K6</text>
<text x="133.6" y="118.7">L6</text>
<text x="194.5" y="117.5">N6</text>
<text x="38.2" y="123.8">M1</text>
<text x="38.4" y="121.3">J8</text>
<text x="73.8" y="120">A1</text>
<text x="73.8" y="122.5">A8</text>
<text x="73.8" y="125.1">C1</text>
<text x="133.4" y="121.3">M6</text>
<text x="194.5" y="121.3">P4</text>
<text x="38.2" y="126.4">M9</text>
<text x="38.3" y="128.9">P1</text>
<text x="38.3" y="131.4">P9</text>
<text x="73.8" y="127.6">C9</text>
<text x="73.8" y="130.2">D2</text>
<text x="10.4" y="135.9">C</text>
<text x="38.4" y="134">T1</text>
<text x="38.4" y="136.5">T9</text>
<text x="73.8" y="137.8">H2</text>
<text x="73.9" y="132.7">E9</text>
<text x="73.9" y="135.2">F1</text>
<text x="285.4" y="135.9">C</text>
<text x="38.3" y="141.6">B1</text>
<text x="73.8" y="140.3">H9</text>
<text x="38.3" y="144.1">B9</text>
<text x="38.3" y="146.7">D1</text>
<text x="38.3" y="149.2">D8</text>
<text x="74" y="145.4">J1</text>
<text x="74" y="147.9">J9</text>
<text x="38.3" y="151.8">E2</text>
<text x="38.3" y="154.3">E8</text>
<text x="73.9" y="150.5">L1</text>
<text x="73.9" y="153">L9</text>
<text x="38.2" y="159.4">G1</text>
<text x="38.2" y="161.9">G9</text>
<text x="38.4" y="156.8">F9</text>
<text x="73.7" y="163.2">M8</text>
<text x="38.4" y="172.1">L8</text>
<text x="73.8" y="172.1">H1</text>
<text x="10.4" y="185.9">D</text>
<text x="285.4" y="185.9">D</text>
<text x="35" y="199.9">1</text>
<text x="85" y="199.9">2</text>
<text x="135" y="199.9">3</text>
<text x="185" y="199.9">4</text>
<text x="235" y="199.9">5</text>
<text x="285" y="199.9">6</text>
</g>
<g font-size="1.8" fill="#840084">
<text x="49.7" y="21.4">DDR3L 4G/512MB</text>
<text x="161.1" y="21.3">i.MX6ULZ</text>
</g>
<g font-size="1.8" fill="#008484">
<text x="42.9" y="26.9">A0</text>
<text x="42.9" y="29.5">A1</text>
<text x="64.5" y="26.9">RESET#</text>
<text x="138.2" y="29.5">DRAM_DATA00</text>
<text x="178.7" y="29.5">DRAM_ADDR00</text>
<text x="42.9" y="34.5">A3</text>
<text x="42.9" y="32">A2</text>
<text x="67.7" y="35.8">CKn</text>
<text x="68.8" y="33.3">CK</text>
<text x="138.2" y="34.5">DRAM_DATA02</text>
<text x="138.2" y="32">DRAM_DATA01</text>
<text x="178.7" y="32">DRAM_ADDR01</text>
<text x="178.7" y="34.5">DRAM_ADDR02</text>
<text x="42.9" y="39.6">A5</text>
<text x="42.9" y="37.1">A4</text>
<text x="67.6" y="38.3">CKE</text>
<text x="67.8" y="40.9">CSn</text>
<text x="138.2" y="37.1">DRAM_DATA03</text>
<text x="138.2" y="39.6">DRAM_DATA04</text>
<text x="178.7" y="39.6">DRAM_ADDR04</text>
<text x="178.7" y="37.1">DRAM_ADDR03</text>
<text x="42.9" y="44.7">A7</text>
<text x="42.9" y="42.2">A6</text>
<text x="42.9" y="47.2">A8</text>
<text x="66.5" y="43.4">RASn</text>
<text x="66.5" y="46">CASn</text>
<text x="138.2" y="44.7">DRAM_DATA06</text>
<text x="138.2" y="42.2">DRAM_DATA05</text>
<text x="138.2" y="47.2">DRAM_DATA07</text>
<text x="178.7" y="44.7">DRAM_ADDR06</text>
<text x="178.7" y="47.2">DRAM_ADDR07</text>
<text x="178.7" y="42.2">DRAM_ADDR05</text>
<text x="42.9" y="52.3">A10</text>
<text x="42.9" y="49.8">A9</text>
<text x="67.4" y="48.5">WEn</text>
<text x="67.7" y="53.6">DQ0</text>
<text x="138.2" y="49.8">DRAM_SDQS0_P</text>
<text x="138.2" y="52.3">DRAM_SDQS0_N</text>
<text x="178.7" y="49.8">DRAM_ADDR08</text>
<text x="178.7" y="52.3">DRAM_ADDR09</text>
<text x="42.9" y="57.4">A12</text>
<text x="42.9" y="54.9">A11</text>
<text x="42.9" y="59.9">A13</text>
<text x="67.7" y="58.7">DQ2</text>
<text x="67.7" y="56.1">DQ1</text>
<text x="138.2" y="54.9">DRAM_DQM0</text>
<text x="138.2" y="58.7">DRAM_DATA08</text>
<text x="178.7" y="57.4">DRAM_ADDR11</text>
<text x="178.7" y="59.9">DRAM_ADDR12</text>
<text x="178.7" y="54.9">DRAM_ADDR10</text>
<text x="42.9" y="65">A15</text>
<text x="42.9" y="62.5">A14</text>
<text x="67.7" y="61.2">DQ3</text>
<text x="67.7" y="63.7">DQ4</text>
<text x="138.2" y="61.2">DRAM_DATA09</text>
<text x="138.2" y="63.7">DRAM_DATA10</text>
<text x="178.7" y="65">DRAM_ADDR14</text>
<text x="178.7" y="62.5">DRAM_ADDR13</text>
<text x="42.9" y="67.6">BA0</text>
<text x="42.9" y="70.1">BA1</text>
<text x="67.7" y="68.8">DQ6</text>
<text x="67.7" y="71.4">DQ7</text>
<text x="67.7" y="66.3">DQ5</text>
<text x="138.2" y="71.4">DRAM_DATA13</text>
<text x="138.2" y="68.8">DRAM_DATA12</text>
<text x="138.2" y="66.3">DRAM_DATA11</text>
<text x="178.7" y="67.6">DRAM_ADDR15</text>
<text x="42.9" y="77.7">ODT</text>
<text x="42.9" y="72.6">BA2</text>
<text x="67.7" y="76.4">DQ9</text>
<text x="67.7" y="73.9">DQ8</text>
<text x="138.2" y="76.4">DRAM_DATA15</text>
<text x="138.2" y="73.9">DRAM_DATA14</text>
<text x="179.7" y="75.2">DRAM_SDBA1</text>
<text x="179.7" y="77.7">DRAM_SDBA2</text>
<text x="179.7" y="72.6">DRAM_SDBA0</text>
<text x="42.9" y="82.8">VDD1</text>
<text x="66.8" y="81.5">DQ11</text>
<text x="66.8" y="79">DQ10</text>
<text x="138.2" y="79">DRAM_SDQS1_P</text>
<text x="138.2" y="81.5">DRAM_SDQS1_N</text>
<text x="42.9" y="85.3">VDD2</text>
<text x="42.9" y="87.9">VDD3</text>
<text x="66.8" y="86.6">DQ13</text>
<text x="66.8" y="84.1">DQ12</text>
<text x="66.8" y="89.1">DQ14</text>
<text x="138.2" y="84.1">DRAM_DQM1</text>
<text x="181.3" y="87.9">DRAM_CS1#</text>
<text x="181.3" y="85.3">DRAM_CS0#</text>
<text x="42.9" y="90.4">VDD4</text>
<text x="42.9" y="93">VDD5</text>
<text x="42.9" y="95.5">VDD6</text>
<text x="66.8" y="91.7">DQ15</text>
<text x="138.2" y="90.4">DRAM_ODT1</text>
<text x="138.2" y="93">DRAM_ODT0</text>
<text x="181" y="94.2">DRAM_CAS#</text>
<text x="181" y="91.7">DRAM_RAS#</text>
<text x="42.9" y="98">VDD7</text>
<text x="42.9" y="100.6">VDD8</text>
<text x="65" y="99.3">UDQSN</text>
<text x="66.3" y="96.8">UDQS</text>
<text x="138.2" y="98">DRAM_SDCKE1</text>
<text x="138.2" y="100.6">DRAM_SDCKE0</text>
<text x="176.5" y="101.8">DRAM_SDCLK0_P</text>
<text x="179.5" y="96.8">DRAM_SDWE#</text>
<text x="42.9" y="103.1">VDD9</text>
<text x="65.4" y="106.9">LDQSn</text>
<text x="66.5" y="104.4">LDQS</text>
<text x="176.4" y="104.4">DRAM_SDCLK0_N</text>
<text x="42.9" y="109.5">VSS1</text>
<text x="42.9" y="112">VSS2</text>
<text x="67.3" y="112">UDM</text>
<text x="138.2" y="109.5">NVCC_DRAM1</text>
<text x="138.2" y="112">NVCC_DRAM2</text>
<text x="179.8" y="110.7">DRAM_RESET</text>
<text x="42.9" y="114.5">VSS3</text>
<text x="42.9" y="117.1">VSS4</text>
<text x="42.9" y="119.6">VSS5</text>
<text x="67.5" y="114.5">LDM</text>
<text x="138.2" y="114.5">NVCC_DRAM3</text>
<text x="138.2" y="117.1">NVCC_DRAM4</text>
<text x="138.2" y="119.6">NVCC_DRAM5</text>
<text x="176.6" y="118.4">NVCC_DRAM_2P5</text>
<text x="179.6" y="114.5">DRAM_ZQPAD</text>
<text x="42.9" y="122.2">VSS6</text>
<text x="42.9" y="124.7">VSS7</text>
<text x="65.3" y="120.9">VDDQ1</text>
<text x="65.3" y="123.4">VDDQ2</text>
<text x="65.3" y="126">VDDQ3</text>
<text x="138.2" y="122.2">NVCC_DRAM6</text>
<text x="181" y="122.2">DRAM_VREF</text>
<text x="42.9" y="127.2">VSS8</text>
<text x="42.9" y="129.8">VSS9</text>
<text x="65.3" y="128.5">VDDQ4</text>
<text x="65.3" y="131.1">VDDQ5</text>
<text x="42.9" y="132.3">VSS10</text>
<text x="42.9" y="134.9">VSS11</text>
<text x="42.9" y="137.4">VSS12</text>
<text x="65.3" y="133.6">VDDQ6</text>
<text x="65.3" y="136.1">VDDQ7</text>
<text x="42.9" y="142.5">VSSQ1</text>
<text x="65.3" y="138.7">VDDQ8</text>
<text x="65.3" y="141.2">VDDQ9</text>
<text x="42.9" y="145">VSSQ2</text>
<text x="42.9" y="147.6">VSSQ3</text>
<text x="67.8" y="146.3">NC1</text>
<text x="67.8" y="148.8">NC2</text>
<text x="42.9" y="150.1">VSSQ4</text>
<text x="42.9" y="152.6">VSSQ5</text>
<text x="42.9" y="155.2">VSSQ6</text>
<text x="67.8" y="151.4">NC3</text>
<text x="67.8" y="153.9">NC4</text>
<text x="42.9" y="157.7">VSSQ7</text>
<text x="42.9" y="160.3">VSSQ8</text>
<text x="42.9" y="162.8">VSSQ9</text>
<text x="63.1" y="164.1">VREF_CA</text>
<text x="42.9" y="173">ZQ</text>
<text x="63" y="173">VREF_DQ</text>
</g>
<text font-size="1.8" fill="#848400" x="228" y="112.9" transform="rotate(-90 228 112.9)">VDD.HIGH.CAP</text>
<g font-size="1.8" fill="#0000c2">
<text x="95.5" y="145.3">Supports dual-die</text>
<text x="95.7" y="147.3">DDR3 (up to 8Gb)</text>
</g>
<g font-size="1.7" fill="#0000c2">
<text x="99.1" y="62.2">SDQS0</text>
<text x="100" y="60.3">DQM0</text>
<text x="99.1" y="83.2">SDQS1</text>
<text x="100" y="81.2">DQM1</text>
<text x="255.9" y="93.3">VREF GENERATION</text>
<text x="177.8" y="135.9">1V5 DECOUPLING</text>
<text x="254" y="135.9">CLOCK TERMINATION</text>
<text x="118.7" y="140.3">DRAM</text>
<text x="118.7" y="167">SOC</text>
</g>
<g font-size="1.4">
<text x="25.9" y="28.6">DRAM_ADDR1</text>
<text x="25.9" y="26">DRAM_ADDR0</text>
<text x="80.2" y="26">DRAM_RESET_B</text>
<text x="120" y="28.6">DRAM_DATA0</text>
<text x="201.2" y="28.6">DRAM_ADDR0</text>
<text x="25.9" y="33.6">DRAM_ADDR3</text>
<text x="25.9" y="31.1">DRAM_ADDR2</text>
<text x="79.2" y="34.9">DRAM_SDCLK0_N</text>
<text x="79.3" y="32.4">DRAM_SDCLK0_P</text>
<text x="120" y="31.1">DRAM_DATA1</text>
<text x="120" y="33.6">DRAM_DATA2</text>
<text x="201.2" y="31.1">DRAM_ADDR1</text>
<text x="201.2" y="33.6">DRAM_ADDR2</text>
<text x="25.9" y="41.3">DRAM_ADDR6</text>
<text x="25.9" y="38.7">DRAM_ADDR5</text>
<text x="25.9" y="36.2">DRAM_ADDR4</text>
<text x="80.9" y="37.5">DRAM_SDCKE0</text>
<text x="82.1" y="40">DRAM_CS0_B</text>
<text x="120" y="36.2">DRAM_DATA3</text>
<text x="120" y="38.7">DRAM_DATA4</text>
<text x="120" y="41.3">DRAM_DATA5</text>
<text x="201.2" y="36.2">DRAM_ADDR3</text>
<text x="201.2" y="38.7">DRAM_ADDR4</text>
<text x="201.2" y="41.3">DRAM_ADDR5</text>
<text x="25.9" y="46.3">DRAM_ADDR8</text>
<text x="25.9" y="43.8">DRAM_ADDR7</text>
<text x="80.6" y="47.6">DRAM_SDWE_B</text>
<text x="81.9" y="42.5">DRAM_RAS_B</text>
<text x="81.9" y="45.1">DRAM_CAS_B</text>
<text x="120" y="43.8">DRAM_DATA6</text>
<text x="120" y="46.3">DRAM_DATA7</text>
<text x="201.2" y="43.8">DRAM_ADDR6</text>
<text x="201.2" y="46.3">DRAM_ADDR7</text>
<text x="25.1" y="54">DRAM_ADDR11</text>
<text x="25.1" y="51.4">DRAM_ADDR10</text>
<text x="25.9" y="48.9">DRAM_ADDR9</text>
<text x="79.4" y="52.7">DRAM_DATA0</text>
<text x="118.1" y="48.9">DRAM_SDQS0_P</text>
<text x="118.1" y="51.4">DRAM_SDQS0_N</text>
<text x="118.1" y="54">DRAM_DQM0</text>
<text x="200.4" y="54">DRAM_ADDR10</text>
<text x="201.2" y="48.9">DRAM_ADDR8</text>
<text x="201.2" y="51.4">DRAM_ADDR9</text>
<text x="25.1" y="59">DRAM_ADDR13</text>
<text x="25.1" y="56.5">DRAM_ADDR12</text>
<text x="79.4" y="55.2">DRAM_DATA4</text>
<text x="79.4" y="57.8">DRAM_DATA7</text>
<text x="120" y="57.8">DRAM_DATA8</text>
<text x="200.4" y="59">DRAM_ADDR12</text>
<text x="200.4" y="56.5">DRAM_ADDR11</text>
<text x="25.1" y="64.1">DRAM_ADDR15</text>
<text x="25.1" y="61.6">DRAM_ADDR14</text>
<text x="79.4" y="60.3">DRAM_DATA2</text>
<text x="79.4" y="65.4">DRAM_DATA5</text>
<text x="79.4" y="62.9">DRAM_DATA1</text>
<text x="119.3" y="62.9">DRAM_DATA10</text>
<text x="119.3" y="65.4">DRAM_DATA11</text>
<text x="120" y="60.3">DRAM_DATA9</text>
<text x="200.4" y="64.1">DRAM_ADDR14</text>
<text x="200.4" y="61.6">DRAM_ADDR13</text>
<text x="26" y="71.7">DRAM_SDBA2</text>
<text x="26" y="69.2">DRAM_SDBA1</text>
<text x="26" y="66.7">DRAM_SDBA0</text>
<text x="79.4" y="70.5">DRAM_DATA3</text>
<text x="79.4" y="67.9">DRAM_DATA6</text>
<text x="119.3" y="67.9">DRAM_DATA12</text>
<text x="119.3" y="70.5">DRAM_DATA13</text>
<text x="200.4" y="66.7">DRAM_ADDR15</text>
<text x="203.8" y="71.7">DRAM_SDBA0</text>
<text x="26" y="76.8">DRAM_ODT0</text>
<text x="78.6" y="73">DRAM_DATA14</text>
<text x="79.4" y="75.6">DRAM_DATA9</text>
<text x="119.3" y="73">DRAM_DATA14</text>
<text x="119.3" y="75.6">DRAM_DATA15</text>
<text x="203.8" y="76.8">DRAM_SDBA2</text>
<text x="203.8" y="74.3">DRAM_SDBA1</text>
<text x="78.6" y="80.6">DRAM_DATA13</text>
<text x="78.6" y="83.2">DRAM_DATA12</text>
<text x="78.6" y="78.1">DRAM_DATA10</text>
<text x="118.1" y="78.1">DRAM_SDQS1_P</text>
<text x="118.1" y="80.6">DRAM_SDQS1_N</text>
<text x="118.1" y="83.2">DRAM_DQM1</text>
<text x="78.6" y="85.7">DRAM_DATA11</text>
<text x="79.4" y="88.3">DRAM_DATA8</text>
<text x="118.1" y="89.5">DRAM_ODT1</text>
<text x="204" y="87">DRAM_CS1_B</text>
<text x="204" y="84.4">DRAM_CS0_B</text>
<text x="78.6" y="90.8">DRAM_DATA15</text>
<text x="80.2" y="95.9">DRAM_SDQS1_P</text>
<text x="118.1" y="92.1">DRAM_ODT0</text>
<text x="202.6" y="95.9">DRAM_SDWE_B</text>
<text x="203.8" y="93.3">DRAM_CAS_B</text>
<text x="203.8" y="90.8">DRAM_RAS_B</text>
<text x="80.1" y="98.4">DRAM_SDQS1_N</text>
<text x="119" y="97.1">DRAM_SDCKE1</text>
<text x="119" y="99.7">DRAM_SDCKE0</text>
<text x="201.2" y="101">DRAM_SDCLK0_P</text>
<text x="80.1" y="106">DRAM_SDQS0_N</text>
<text x="80.2" y="103.5">DRAM_SDQS0_P</text>
<text x="201.2" y="103.5">DRAM_SDCLK0_N</text>
<text x="82.5" y="111.1">DRAM_DQM1</text>
<text x="82.5" y="113.7">DRAM_DQM0</text>
<text x="198.3" y="109.8">DRAM_RESET_B</text>
<text x="202.2" y="113.7">ZQPAD</text>
<text x="247.6" y="112.4">DRAM_VREF</text>
<text x="202.2" y="121.3">DRAM_VREF</text>
<text x="80.9" y="147.9">DRAM_SDCKE1</text>
<text x="82.9" y="145.4">DRAM_ODT1</text>
<text x="253.4" y="145.4">DRAM_SDCLK0_P</text>
<text x="81.3" y="153">DRAM_ZQ1</text>
<text x="82.1" y="150.5">DRAM_CS1_B</text>
<text x="253.4" y="158.1">DRAM_SDCLK0_N</text>
<text x="99.4" y="163.2">DRAM_VREF</text>
<text x="28" y="172.1">DRAM_ZQ0</text>
</g>
<g font-size="1.4" fill="#840084">
<text x="16.9" y="87.2">+1.5V</text>
<text x="113.6" y="95.4">10K</text>
<text x="266.6" y="101.7">220nF</text>
<text x="275.3" y="97.3">+1.5V</text>
<text x="113.6" y="102.9">10K</text>
<text x="126.1" y="103.7">+1.5V</text>
<text x="216.2" y="113.2">240R</text>
<text x="216.5" y="109.4">10K</text>
<text x="267.3" y="111.1">1K5</text>
<text x="266.7" y="115.7">1K5</text>
<text x="93.1" y="122.7">+1.5V</text>
<text x="220.6" y="123">220nF</text>
<text x="266" y="124.5">220nF</text>
<text x="195.2" y="126.2">220nF</text>
<text x="125.5" y="142.4">+1.5V</text>
<text x="134.4" y="142.4">+1.5V</text>
<text x="143.9" y="142.4">+1.5V</text>
<text x="153.5" y="142.4">+1.5V</text>
<text x="163" y="142.4">+1.5V</text>
<text x="172.5" y="142.4">+1.5V</text>
<text x="182" y="142.4">+1.5V</text>
<text x="191.6" y="142.4">+1.5V</text>
<text x="201.1" y="142.4">+1.5V</text>
<text x="210.6" y="142.4">+1.5V</text>
<text x="220.1" y="142.4">+1.5V</text>
<text x="229.7" y="142.4">+1.5V</text>
<text x="92.3" y="153.2">240R</text>
<text x="129.6" y="152.2">22uF</text>
<text x="138.6" y="152.2">220nF</text>
<text x="148.1" y="152.2">220nF</text>
<text x="157.7" y="152.2">220nF</text>
<text x="167.2" y="152.2">220nF</text>
<text x="176.7" y="152.2">220nF</text>
<text x="186.2" y="152.2">220nF</text>
<text x="195.8" y="152.2">220nF</text>
<text x="205.3" y="152.2">220nF</text>
<text x="214.8" y="152.2">220nF</text>
<text x="224.3" y="152.2">220nF</text>
<text x="233.9" y="152.2">220nF</text>
<text x="269" y="153.5">470R</text>
<text x="125.5" y="167.8">+1.5V</text>
<text x="134.4" y="167.8">+1.5V</text>
<text x="143.9" y="167.8">+1.5V</text>
<text x="153.5" y="167.8">+1.5V</text>
<text x="80.9" y="170">220nF</text>
<text x="90.5" y="170">220nF</text>
<text x="22.5" y="174.8">240R</text>
<text x="129.6" y="177.6">22uF</text>
<text x="138.6" y="177.6">220nF</text>
<text x="148.1" y="177.6">220nF</text>
<text x="157.7" y="177.6">220nF</text>
</g>
<g font-size="1.4" fill="#008484">
<text x="113.3" y="94.1">R504</text>
<text x="267" y="99.8">C402</text>
<text x="108.3" y="107.1">GND</text>
<text x="113.3" y="104.2">R508</text>
<text x="211.7" y="112.5">R402</text>
<text x="211.7" y="108.7">R509</text>
<text x="267.3" y="112.4">R59</text>
<text x="225" y="115.4" transform="rotate(-90 225 115.4)">GND GND</text>
<text x="266.7" y="114.4">R58</text>
<text x="196" y="124.3">C406</text>
<text x="221.4" y="121.2">C401</text>
<text x="200.4" y="131.9">GND</text>
<text x="225.8" y="131.3">GND</text>
<text x="266.3" y="126.4">C403</text>
<text x="275.9" y="129.4">GND</text>
<text x="17.5" y="142.7">GND</text>
<text x="102.5" y="153.2">R406</text>
<text x="129.7" y="150.4">C414</text>
<text x="138.6" y="150.4">C415</text>
<text x="148.1" y="150.4">C417</text>
<text x="157.6" y="150.4">C419</text>
<text x="167.1" y="150.4">C420</text>
<text x="176.7" y="150.4">C421</text>
<text x="186.2" y="150.4">C422</text>
<text x="195.7" y="150.4">C423</text>
<text x="205.2" y="150.4">C424</text>
<text x="214.8" y="150.4">C425</text>
<text x="224.3" y="150.4">C426</text>
<text x="233.8" y="150.4">C427</text>
<text x="269" y="151.6">R403</text>
<text x="105.1" y="159.2">GND</text>
<text x="125.5" y="159.8">GND</text>
<text x="134.4" y="159.8">GND</text>
<text x="143.9" y="159.8">GND</text>
<text x="153.4" y="159.8">GND</text>
<text x="162.9" y="159.8">GND</text>
<text x="172.5" y="159.8">GND</text>
<text x="182" y="159.8">GND</text>
<text x="191.5" y="159.8">GND</text>
<text x="201" y="159.8">GND</text>
<text x="210.6" y="159.8">GND</text>
<text x="220.1" y="159.8">GND</text>
<text x="229.6" y="159.8">GND</text>
<text x="17.5" y="168.1">GND</text>
<text x="22.5" y="171">R407</text>
<text x="81.7" y="168.1">C418</text>
<text x="91.2" y="168.1">C416</text>
<text x="17.5" y="178.3">GND</text>
<text x="86.1" y="177">GND</text>
<text x="95.6" y="177">GND</text>
<text x="129.7" y="175.8">C407</text>
<text x="138.6" y="175.8">C408</text>
<text x="148.1" y="175.8">C409</text>
<text x="157.6" y="175.8">C411</text>
<text x="125.5" y="185.2">GND</text>
<text x="134.4" y="185.2">GND</text>
<text x="143.9" y="185.2">GND</text>
<text x="153.4" y="185.2">GND</text>
</g>
</svg>
